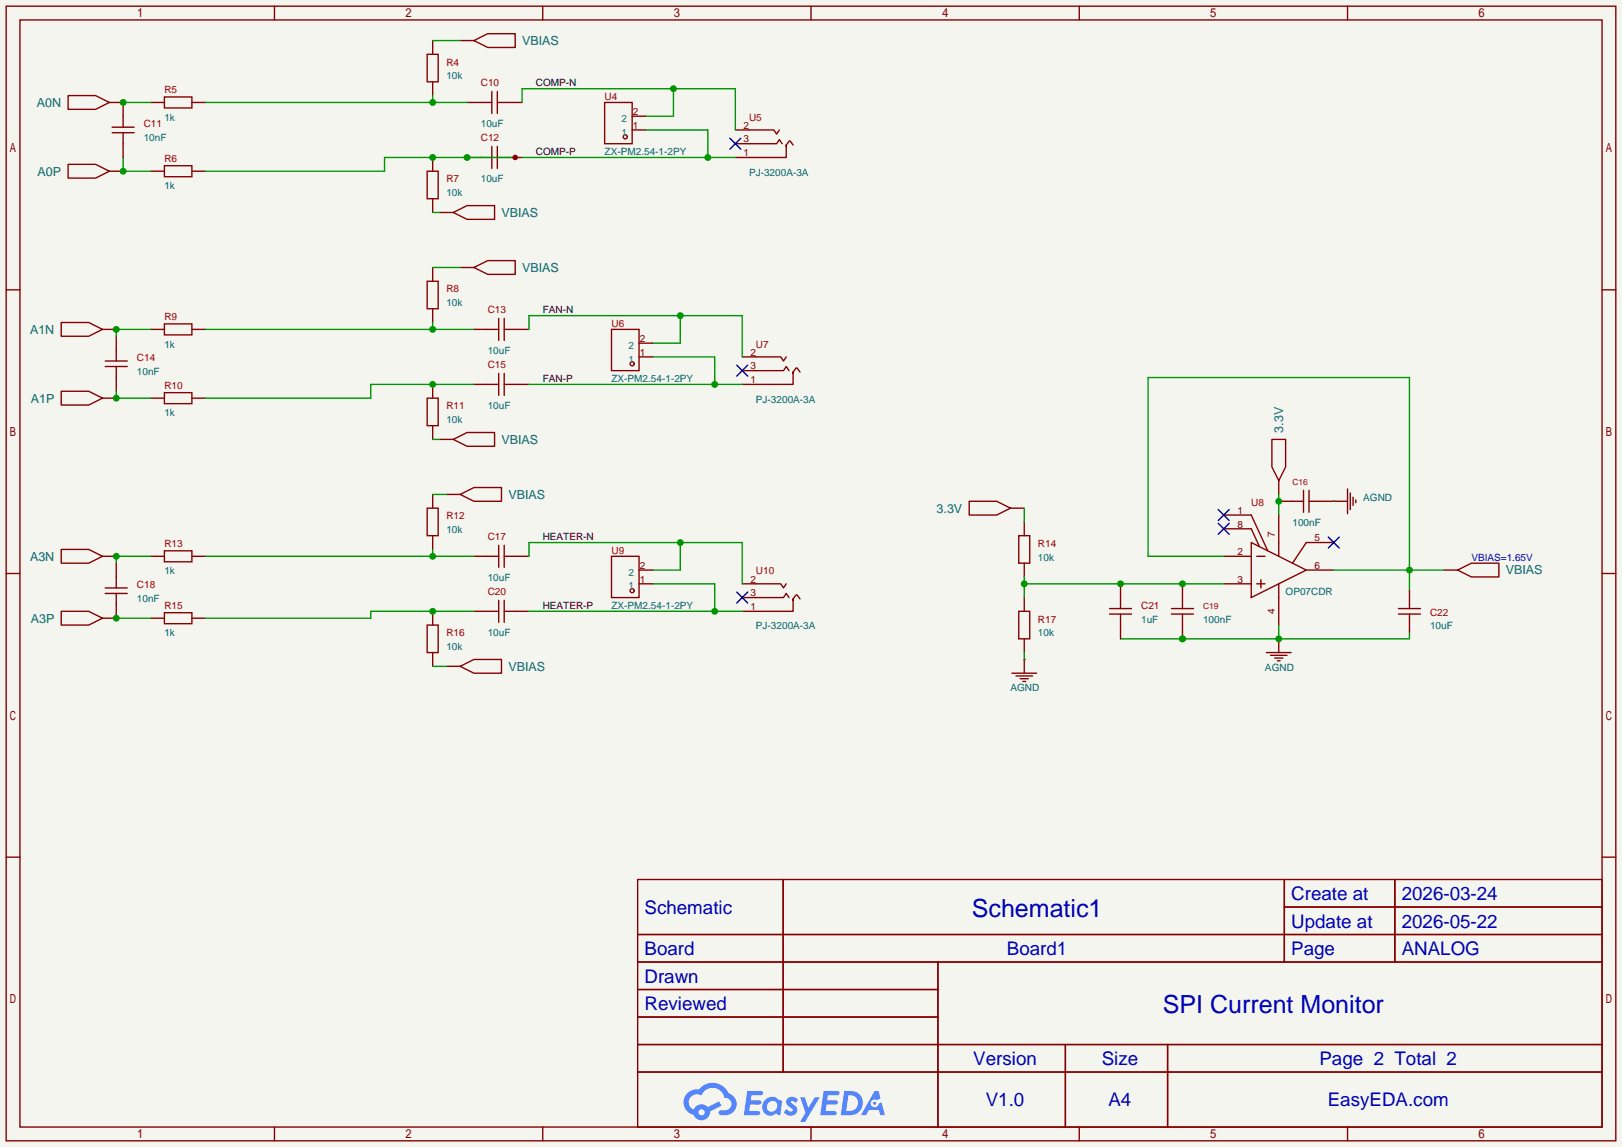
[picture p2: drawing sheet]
<svg xmlns="http://www.w3.org/2000/svg" width="299mm" height="212mm" viewBox="0 0 299 212" stroke-linecap="round" stroke-linejoin="round" font-family="sans-serif">
<path d="M0 0h299.5v211.8h-299.5z" fill="#f5f5f0"/>
<g fill="none" stroke="#850000" stroke-width=".25">
<path d="M1.1 1.1h297.2v209.6h-297.2zM3.7 3.7h292.1v204.5h-292.1zM50.7 1.1v2.6M100.2 1.1v2.6M149.7 1.1v2.6M199.3 1.1v2.6M248.8 1.1v2.6M1.1 53.5h2.6M295.8 53.5h2.5M1.1 105.9h2.6M295.8 105.9h2.5M1.1 158.3h2.6"/>
<path d="M295.8 158.3h2.5M117.7 162.4h178.1v45.8h-178.1zM117.7 172.6h178.1M117.7 177.7h178.1M144.6 162.4v35.6M173.2 177.7v30.5M237.1 162.4v15.3M237.1 167.5h58.7M257.5 162.4v15.3M117.7 182.8h55.5M117.7 192.9h178.1M117.7 187.8h55.5"/>
<path d="M117.7 198h178.1M196.7 192.9v15.3M215.6 192.9v15.3M50.7 208.2v2.5M100.2 208.2v2.5M149.7 208.2v2.5M199.3 208.2v2.5M248.8 208.2v2.5"/>
</g>
<g fill="#5487ff">
<path d="M145.5 202.8a1.3 1.3 0 0 1 1.8 .3l-.4 .6a.54 .54 0 0 0-.9-.2l.1 .2a1.58 1.58 0 0 1 1.1 1.6 1.43 1.43 0 0 1-2.5 .1l.5-.6a.64 .64 0 0 0 .5 .5 .64 .64 0 0 0 .7-.3l-.2-.2a1.6 1.6 0 0 1-1-1.6z"/>
<path d="M147.7 202.7h.9l.7 1.9 1.1-1.9h.9l-2.7 4.5h-.9l1-1.7z"/>
<path d="M138 201.5h1.6a1.31 1.31 0 0 1 1.2 .2 .4 .4 0 0 1-.3 .6h-1.8l-.1 .9h1.6a.4 .4 0 0 1 .4 .4 .4 .4 0 0 1-.4 .4h-1.7l-.2 1.2h.8a1.23 1.23 0 0 1 1.2 .2 .39 .39 0 0 1-.3 .6h-2.7z"/>
<path d="M152.1 201.5h1.6a1.32 1.32 0 0 1 1.3 .2 .39 .39 0 0 1-.4 .6h-1.7l-.2 .9h1.7a.4 .4 0 0 1 .3 .4 .4 .4 0 0 1-.4 .4h-1.7l-.2 1.2h.8a1.23 1.23 0 0 1 1.2 .2 .39 .39 0 0 1-.3 .6h-2.7z"/>
<path d="M161.5 201.5h.7l.4 1.3-.7 .4a.75 .75 0 0 0-1.1 .3 .75 .75 0 0 0 .5 1 .75 .75 0 0 0 .9-.6l.6-.3 .6 2.4h-.9l-.2-1h-1.9l-.5 1h-.9z"/>
<path d="M155.9 201.5l-.7 4.5h1.5a2.27 2.27 0 0 0 2.6-2.3 2.27 2.27 0 0 0-2.7-2.2zM156.6 202.3a1.5 1.5 0 0 1 1.8 1.5 1.5 1.5 0 0 1-1.9 1.4h-.3z"/>
<path d="M141.3 203.1a1.62 1.62 0 0 0-.4 2.1 1.62 1.62 0 0 0 2 .7l.4-.3 .3 .3 .5 .1 .3-2.5-.2-.3h-.4a1.58 1.58 0 0 0-2.5-.1zM141.9 203.6a.99 .99 0 0 1 1.6 .3 .99 .99 0 0 1-.9 1.4 .94 .94 0 0 1-1-.5 .94 .94 0 0 1 .3-1.2z"/>
<path d="M126.9 201.9a2.37 2.37 0 0 0 1.2 4 1.54 1.54 0 0 0 1.7 1 1.54 1.54 0 0 0 1.3-1.6l2.1-1.1-.5-.8-2 1.1a1.57 1.57 0 0 0-2.6 .4 1.5 1.5 0 0 1-.8-2.1 1.5 1.5 0 0 1 2.2-.5 2.23 2.23 0 0 1 2.3-1.4 2.23 2.23 0 0 1 2 1.8 1.16 1.16 0 0 1 1.2 1.1 1.16 1.16 0 0 1-1 1.3h-.7a.47 .47 0 0 0-.6 .3 .47 .47 0 0 0 .4 .6 2.23 2.23 0 0 0 2.3-.7 2.23 2.23 0 0 0 .4-2.3 2.16 2.16 0 0 0-1.3-1.1 3.2 3.2 0 0 0-5.4-.7l-1.2 .1zM129 205.4a.58 .58 0 0 1 1.1 0 .58 .58 0 0 1-1.1 0z"/>
<circle cx="161.5" cy="203.8" r=".28"/>
</g>
<path d="M86.2 18.9h4.6M90.8 16.9v4.1M91.8 18.9h4.6M91.8 16.9v4.1M135.8 24h7.1l.5 .8 .5-.8M135.8 26.5h7.6l.5-.7 .5 .7M145.2 26.8l.2-.3a.37 .37 0 0 1 .5-.4l.5 .7M145.2 27.1v-.3v2.3h-9.4" fill="none" stroke="#850000" stroke-width=".25"/>
<path d="M134.7 25.5l2.1 2.1M136.8 25.5l-2.1 2.1" fill="none" stroke="#000085" stroke-width=".25"/>
<path d="M96.4 18.9v-2.5h39.4v7.6M124.3 16.4v5.1h-5" fill="none" stroke="#009600" stroke-width=".25"/>
<circle cx="124.3" cy="16.4" r=".63" fill="#009600"/>
<g fill="none" stroke="#850000" stroke-width=".25">
<path d="M78.9 10h2v5.1h-2zM79.9 7.5v2.5M79.9 15.1v2.6M85 7.5h2.5M87.5 7.5l2.5-1.3h5.1v2.6h-5.1zM78.9 31.6h2v5.1h-2zM79.9 29.1v2.5M79.9 36.7v2.5M81.2 39.2h2.5M83.7 39.2l2.5-1.2h5.1v2.5h-5.1zM86.2 29.1h4.6M90.8 27.1v4"/>
<path d="M91.8 29.1h4.6M91.8 27.1v4"/>
</g>
<path d="M79.9 39.2h1.3M96.4 29.1h39.4M119.3 24h11.4v5.1" fill="none" stroke="#009600" stroke-width=".25"/>
<circle cx="130.7" cy="29.1" r=".63" fill="#009600"/>
<g fill="none" stroke="#850000" stroke-width=".25">
<path d="M111.6 18.9h5.1v7.6h-5.1zM116.7 24h2.6M116.7 21.5h2.6M92.1 58.8v4.1M93.1 58.8v4.1M87.5 60.8h4.6M93.1 60.8h4.6M137 65.9h7.1l.6 .8 .5-.8M137 68.5h7.7l.5-.8 .5 .8M146.4 68.7l.3-.3a.37 .37 0 0 1 .5-.4l.5 .7M146.4 69v-.3v2.3h-9.4"/>
<circle cx="115.4" cy="25.3" r=".38"/>
</g>
<path d="M79.9 7.5h5.1M125.6 58.3v5.1h-5.1M97.7 60.8v-2.5h39.3v7.6" fill="none" stroke="#009600" stroke-width=".25"/>
<path d="M136 67.4l2 2.1M138 67.4l-2 2.1" fill="none" stroke="#000085" stroke-width=".25"/>
<circle cx="125.6" cy="58.3" r=".63" fill="#009600"/>
<g fill="none" stroke="#850000" stroke-width=".25">
<path d="M78.9 51.9h2v5.1h-2zM79.9 49.4v2.5M79.9 57v2.6M85 49.4h2.5M87.5 49.4l2.5-1.3h5.1v2.6h-5.1zM78.9 73.5h2v5.1h-2zM79.9 71v2.5M79.9 78.6v2.6M87.5 71h4.6M92.1 69v4M93.1 71h4.6M93.1 69v4"/>
<path d="M81.2 81.2h2.5M83.7 81.2l2.5-1.3h5.1v2.5h-5.1z"/>
</g>
<path d="M97.7 71h39.3M120.5 65.9h11.5v5.1M79.9 81.2h1.3" fill="none" stroke="#009600" stroke-width=".25"/>
<circle cx="132" cy="71" r=".63" fill="#009600"/>
<g fill="none" stroke="#850000" stroke-width=".25">
<path d="M112.9 60.8h5.1v7.7h-5.1zM118 65.9h2.5M118 63.4h2.5M87.5 102.7h4.6M92.1 100.7v4.1M93.1 102.7h4.6M93.1 100.7v4.1M137 107.8h7.1l.6 .8 .5-.8M137 110.4h7.7l.5-.8 .5 .8M146.4 110.6l.3-.3a.37 .37 0 0 1 .5-.4l.5 .7M146.4 110.9v-.3v2.3h-9.4"/>
<circle cx="116.7" cy="67.2" r=".38"/>
</g>
<path d="M79.9 49.4h5.1M97.7 102.7v-2.5h39.3v7.6M125.6 100.2v5.1h-5.1" fill="none" stroke="#009600" stroke-width=".25"/>
<path d="M136 109.3l2 2.1M138 109.3l-2 2.1" fill="none" stroke="#000085" stroke-width=".25"/>
<circle cx="125.6" cy="100.2" r=".63" fill="#009600"/>
<g fill="none" stroke="#850000" stroke-width=".25">
<path d="M78.9 93.9h2v5h-2zM79.9 91.3v2.6M79.9 98.9v2.6M82.4 91.3h2.6M85 91.3l2.5-1.3h5.1v2.6h-5.1zM78.9 115.4h2v5.1h-2zM79.9 112.9v2.5M87.5 112.9h4.6M92.1 110.9v4M93.1 112.9h4.6M93.1 110.9v4M79.9 120.5v2.6"/>
<path d="M82.4 123.1h2.6M85 123.1l2.5-1.3h5.1v2.5h-5.1z"/>
</g>
<path d="M97.7 112.9h39.3M120.5 107.8h11.5v5.1M79.9 123.1h2.5" fill="none" stroke="#009600" stroke-width=".25"/>
<circle cx="132" cy="112.9" r=".63" fill="#009600"/>
<g fill="none" stroke="#850000" stroke-width=".25">
<path d="M12.6 17.7h5.1l2.5 1.2-2.5 1.3h-5.1zM20.2 18.9h2.5M12.6 30.4h5.1l2.5 1.2-2.5 1.3h-5.1zM20.2 31.6h2.5M11.3 59.6h5.1l2.5 1.2-2.5 1.3h-5.1zM11.3 72.3h5.1l2.5 1.2-2.5 1.3h-5.1zM18.9 60.8h2.6M18.9 73.5h2.6M225.9 97.7h5.1l1.5 3.3M225.9 95.1h5.1l3.1 6.6M234.8 81.2h2.6v5l-1.3 2.6-1.3-2.6zM236.1 88.8v2.5"/>
<path d="M236.1 95.1v7.6M246.3 92.6h.1M246.3 92.6h2.5M248.8 90.3v4.6M249.3 91.1v3M249.8 91.8v1.5M250.3 92.3v.5M11.3 101.5h5.1l2.5 1.2-2.5 1.3h-5.1zM11.3 112.9h5.1l2.5 1.3-2.5 1.2h-5.1zM18.9 102.7h2.6M18.9 114.2h2.6M112.9 102.7h5.1v7.7h-5.1z"/>
<path d="M118 107.8h2.5M118 105.3h2.5M225.9 107.8h5.1M225.9 102.7h5.1M231 100.2l10.2 5.1-10.2 5.1zM232 107.8h1.6M232 102.7h1.6M232.8 107.1v1.5M236.1 118h.1M236.1 107.8v7.6M236.1 118v2.5M241.2 105.3h5.1"/>
<path d="M246.3 100.2h-5.1l-2.6 3.8M233.8 120.5h4.6M234.6 121h3M235.3 121.5h1.6M235.8 122h.5"/>
<circle cx="116.7" cy="109.1" r=".38"/>
</g>
<path d="M79.9 91.3h2.5M236.1 91.3v3.8M236.1 115.4v2.6M260.2 116.7v1.3h-53.3" fill="none" stroke="#009600" stroke-width=".25"/>
<path d="M224.9 94.1l2 2M224.9 96.6l2 2.1M226.9 94.1l-2 2M226.9 96.6l-2 2.1M245.2 99.2l2.1 2M247.3 99.2l-2.1 2" fill="none" stroke="#000085" stroke-width=".25"/>
<g fill="#009600">
<circle cx="236.1" cy="118" r=".63"/>
<circle cx="218.3" cy="118" r=".63"/>
</g>
<path d="M266.6 105.3h2.5M269.1 105.3l2.6-1.3h5v2.6h-5z" fill="none" stroke="#850000" stroke-width=".25"/>
<path d="M225.9 102.7h-13.9v-33h48.2v39.4M246.3 105.3h20.3" fill="none" stroke="#009600" stroke-width=".25"/>
<circle cx="260.2" cy="105.3" r=".63" fill="#009600"/>
<g fill="none" stroke="#850000" stroke-width=".25">
<path d="M27.8 18.9h2.6M30.4 17.9h5v2h-5zM35.4 18.9h2.6M27.8 31.6h2.6M30.4 30.6h5v2h-5zM35.4 31.6h2.6M30.4 59.8h5v2h-5zM27.8 73.5h2.6M27.8 60.8h2.6M30.4 72.5h5v2h-5zM35.4 73.5h2.6M35.4 60.8h2.6"/>
<path d="M178.9 92.6h5.1l2.6 1.3-2.6 1.2h-5.1zM186.6 93.9h2.5M188.1 98.9h2v5.1h-2zM189.1 96.4v2.5M27.8 102.7h2.6M27.8 114.2h2.6M30.4 101.7h5v2.1h-5zM30.4 113.2h5v2h-5zM35.4 102.7h2.6M35.4 114.2h2.6M188.1 112.9h2v5.1h-2zM189.1 104v2.6"/>
<path d="M189.1 110.4v2.5M189.1 118v2.5M204.9 113.4h4M204.9 112.4h4M206.9 107.8v4.6M206.9 113.4v4.6M186.8 124.3h4.6M187.6 124.8h3M188.3 125.3h1.6M188.8 125.9h.6M189.1 121.8h.1M189.1 121.8v2.5"/>
</g>
<path d="M22.7 29.1v2.5h5.1M189.1 93.9v2.5M189.1 120.5v1.3" fill="none" stroke="#009600" stroke-width=".25"/>
<circle cx="22.7" cy="31.6" r=".63" fill="#009600"/>
<path d="M95.1 29.1h-24.1v2.5h-33" fill="none" stroke="#009600" stroke-width=".25"/>
<g fill="#009600">
<circle cx="79.9" cy="29.1" r=".63"/>
<circle cx="86.2" cy="29.1" r=".63"/>
</g>
<circle cx="95.1" cy="29.1" r=".51" fill="#850000"/>
<path d="M22.7 18.9h5.1M38 18.9h48.2M79.9 17.7v1.2" fill="none" stroke="#009600" stroke-width=".25"/>
<circle cx="79.9" cy="18.9" r=".63" fill="#009600"/>
<path d="M22.7 18.9v4.6M20.7 24.5h4.1M20.7 23.5h4.1M22.7 26.5v2.6" fill="none" stroke="#850000" stroke-width=".25"/>
<circle cx="22.7" cy="18.9" r=".63" fill="#009600"/>
<path d="M22.7 24.5v2M19.4 67.7h4.1M19.4 66.7h4.1M21.5 62.1v4.6M21.5 67.7v4.6" fill="none" stroke="#850000" stroke-width=".25"/>
<path d="M27.8 60.8h-6.3v1.3" fill="none" stroke="#009600" stroke-width=".25"/>
<circle cx="21.5" cy="60.8" r=".63" fill="#009600"/>
<path d="M79.9 59.6v1.2M38 60.8h49.5" fill="none" stroke="#009600" stroke-width=".25"/>
<circle cx="79.9" cy="60.8" r=".63" fill="#009600"/>
<path d="M21.5 72.3v1.2h6.3" fill="none" stroke="#009600" stroke-width=".25"/>
<circle cx="21.5" cy="73.5" r=".63" fill="#009600"/>
<path d="M87.5 71h-19v2.5h-30.5" fill="none" stroke="#009600" stroke-width=".25"/>
<circle cx="79.9" cy="71" r=".63" fill="#009600"/>
<path d="M27.8 102.7h-6.3v1.3" fill="none" stroke="#009600" stroke-width=".25"/>
<circle cx="21.5" cy="102.7" r=".63" fill="#009600"/>
<path d="M38 102.7h49.5M79.9 101.5v1.2" fill="none" stroke="#009600" stroke-width=".25"/>
<circle cx="79.9" cy="102.7" r=".63" fill="#009600"/>
<path d="M21.5 114.2h6.3M87.5 112.9h-19v1.3h-30.5" fill="none" stroke="#009600" stroke-width=".25"/>
<circle cx="79.9" cy="112.9" r=".63" fill="#009600"/>
<path d="M19.4 109.6h4.1M21.5 111.6v2.6" fill="none" stroke="#850000" stroke-width=".25"/>
<circle cx="21.5" cy="114.2" r=".63" fill="#009600"/>
<path d="M19.4 108.6h4.1M21.5 104v4.6M21.5 109.6v2M216.3 113.4h4M218.3 115.4v2.6" fill="none" stroke="#850000" stroke-width=".25"/>
<circle cx="218.3" cy="118" r=".63" fill="#009600"/>
<path d="M216.3 112.4h4M218.3 107.8v4.6M218.3 113.4v2" fill="none" stroke="#850000" stroke-width=".25"/>
<path d="M189.1 107.8h36.8M189.1 106.6v3.8" fill="none" stroke="#009600" stroke-width=".25"/>
<g fill="#009600">
<circle cx="218.3" cy="107.8" r=".63"/>
<circle cx="206.9" cy="107.8" r=".63"/>
<circle cx="189.1" cy="107.8" r=".63"/>
</g>
<path d="M236.1 92.6h4.6M240.7 90.6v4M241.7 90.6v4M243.7 92.6h2.6" fill="none" stroke="#850000" stroke-width=".25"/>
<circle cx="236.1" cy="92.6" r=".63" fill="#009600"/>
<path d="M241.7 92.6h2M258.2 113.4h4.1M258.2 112.4h4.1M260.2 109.1v3.3M260.2 113.4v3.3" fill="none" stroke="#850000" stroke-width=".25"/>
<path d="M246.3 92.6h.1" fill="none" stroke="#009600" stroke-width=".25"/>
<g font-size="4.6" fill="#0000c2">
<text x="179.4" y="169.4">Schematic1</text>
<text x="214.7" y="187.1">SPI Current Monitor</text>
</g>
<g font-size="3.5" fill="#0000c2">
<text x="238.4" y="166.2">Create at</text>
<text x="258.8" y="166.2">2026-03-24</text>
<text x="119" y="168.8">Schematic</text>
<text x="238.4" y="171.3">Update at</text>
<text x="258.8" y="171.3">2026-05-22</text>
<text x="119" y="176.4">Board</text>
<text x="185.9" y="176.4">Board1</text>
<text x="238.4" y="176.4">Page</text>
<text x="258.8" y="176.4">ANALOG</text>
<text x="119" y="181.5">Drawn</text>
<text x="119" y="186.6">Reviewed</text>
<text x="179.7" y="196.7">Version</text>
<text x="203.4" y="196.7">Size</text>
<text x="243.6" y="196.7">Page 2 Total 2</text>
<text x="182" y="204.3">V1.0</text>
<text x="204.7" y="204.3">A4</text>
<text x="245.1" y="204.3">EasyEDA.com</text>
</g>
<g font-size="2.3" fill="#006464">
<text x="96.4" y="8.3">VBIAS</text>
<text x="6.8" y="19.7">A0N</text>
<text x="6.9" y="32.4">A0P</text>
<text x="92.6" y="40.1">VBIAS</text>
<text x="96.4" y="50.2">VBIAS</text>
<text x="5.5" y="61.6">A1N</text>
<text x="5.7" y="74.3">A1P</text>
<text x="92.6" y="82">VBIAS</text>
<text x="236.9" y="79.9" transform="rotate(-90 236.9 79.9)">3.3V</text>
<text x="93.9" y="92.1">VBIAS</text>
<text x="172.9" y="94.7">3.3V</text>
<text x="5.5" y="103.6">A3N</text>
<text x="278" y="106.1">VBIAS</text>
<text x="5.7" y="115">A3P</text>
<text x="93.9" y="123.9">VBIAS</text>
</g>
<g font-size="1.8" fill="#a90000">
<text x="30.4" y="17.2">R5</text>
<text x="82.4" y="12.1">R4</text>
<text x="88.8" y="15.9">C10</text>
<text x="26.5" y="23.5">C11</text>
<text x="111.6" y="18.5">U4</text>
<text x="138.3" y="22.3">U5</text>
<text x="30.4" y="29.9">R6</text>
<text x="88.8" y="26.1">C12</text>
<text x="82.4" y="33.7">R7</text>
<text x="30.4" y="59.1">R9</text>
<text x="82.4" y="54">R8</text>
<text x="90" y="57.8">C13</text>
<text x="112.9" y="60.4">U6</text>
<text x="139.6" y="64.2">U7</text>
<text x="25.3" y="66.7">C14</text>
<text x="30.4" y="71.8">R10</text>
<text x="90" y="68">C15</text>
<text x="82.4" y="75.6">R11</text>
<text x="82.4" y="95.9">R12</text>
<text x="231" y="93.4">U8</text>
<text x="30.4" y="101">R13</text>
<text x="90" y="99.7">C17</text>
<text x="191.6" y="101">R14</text>
<text x="112.9" y="102.3">U9</text>
<text x="139.6" y="106.1">U10</text>
<text x="25.3" y="108.6">C18</text>
<text x="30.4" y="112.4">R15</text>
<text x="90" y="109.9">C20</text>
<text x="210.7" y="112.4">C21</text>
<text x="264" y="113.7">C22</text>
<text x="82.4" y="117.5">R16</text>
<text x="191.6" y="115">R17</text>
</g>
<g font-size="1.8" fill="#006464">
<text x="82.4" y="14.7">10k</text>
<text x="30.4" y="22.3">1k</text>
<text x="88.8" y="23.5">10uF</text>
<text x="26.5" y="26.1">10nF</text>
<text x="111.6" y="28.6">ZX-PM2.54-1-2PY</text>
<text x="30.4" y="35">1k</text>
<text x="88.8" y="33.7">10uF</text>
<text x="138.3" y="32.4">PJ-3200A-3A</text>
<text x="82.4" y="36.2">10k</text>
<text x="82.4" y="56.6">10k</text>
<text x="30.4" y="64.2">1k</text>
<text x="90" y="65.5">10uF</text>
<text x="25.3" y="69.3">10nF</text>
<text x="112.9" y="70.5">ZX-PM2.54-1-2PY</text>
<text x="30.4" y="76.9">1k</text>
<text x="90" y="75.6">10uF</text>
<text x="139.6" y="74.3">PJ-3200A-3A</text>
<text x="82.4" y="78.2">10k</text>
<text x="251.7" y="92.5">AGND</text>
<text x="82.4" y="98.5">10k</text>
<text x="238.6" y="97.2">100nF</text>
<text x="30.4" y="106.1">1k</text>
<text x="90" y="107.4">10uF</text>
<text x="191.6" y="103.6">10k</text>
<text x="25.3" y="111.2">10nF</text>
<text x="112.9" y="112.4">ZX-PM2.54-1-2PY</text>
<text x="237.4" y="109.9">OP07CDR</text>
<text x="30.4" y="117.5">1k</text>
<text x="90" y="117.5">10uF</text>
<text x="139.6" y="116.3">PJ-3200A-3A</text>
<text x="191.6" y="117.5">10k</text>
<text x="210.7" y="115">1uF</text>
<text x="222.1" y="115">100nF</text>
<text x="264" y="116.3">10uF</text>
<text x="82.4" y="120.1">10k</text>
<text x="233.6" y="123.9">AGND</text>
<text x="186.6" y="127.7">AGND</text>
</g>
<g font-size="1.8">
<text x="98.9" y="15.9">COMP-N</text>
<text x="98.9" y="28.6">COMP-P</text>
<text x="100.2" y="57.8">FAN-N</text>
<text x="100.2" y="70.5">FAN-P</text>
<text x="100.2" y="99.7">HEATER-N</text>
<text x="100.2" y="112.4">HEATER-P</text>
</g>
<g font-size="1.8" fill="#008484">
<text x="114.7" y="22.5">2</text>
<text x="114.7" y="25">1</text>
<text x="116" y="64.4">2</text>
<text x="116" y="67">1</text>
<text x="116" y="106.3">2</text>
<text x="116" y="108.9">1</text>
</g>
<g font-size="1.8" fill="#840000">
<text x="116.8" y="23.8">1</text>
<text x="116.8" y="21.2">2</text>
<text x="137.3" y="23.8">2</text>
<text x="137.3" y="26.3">3</text>
<text x="137.3" y="28.9">1</text>
<text x="118.1" y="65.7">1</text>
<text x="118.1" y="63.1">2</text>
<text x="138.5" y="65.7">2</text>
<text x="138.5" y="68.2">3</text>
<text x="138.5" y="70.8">1</text>
<text x="228.5" y="94.9">1</text>
<text x="228.5" y="97.4">8</text>
<text x="235.4" y="99.2" transform="rotate(-90 235.4 99.2)">7</text>
<text x="242.7" y="100">5</text>
<text x="118.1" y="107.6">1</text>
<text x="118.1" y="105.1">2</text>
<text x="138.5" y="107.6">2</text>
<text x="228.5" y="102.5">2</text>
<text x="228.5" y="107.6">3</text>
<text x="242.7" y="105.1">6</text>
<text x="138.5" y="110.1">3</text>
<text x="138.5" y="112.7">1</text>
<text x="235.4" y="113.4" transform="rotate(-90 235.4 113.4)">4</text>
</g>
<text font-size="1.8" fill="#0000c2" x="271.7" y="103.6">VBIAS=1.65V</text>
<g font-size="1.6" fill="#a90000">
<text x="238.6" y="89.6">C16</text>
<text x="222.1" y="112.4">C19</text>
</g>
</svg>
